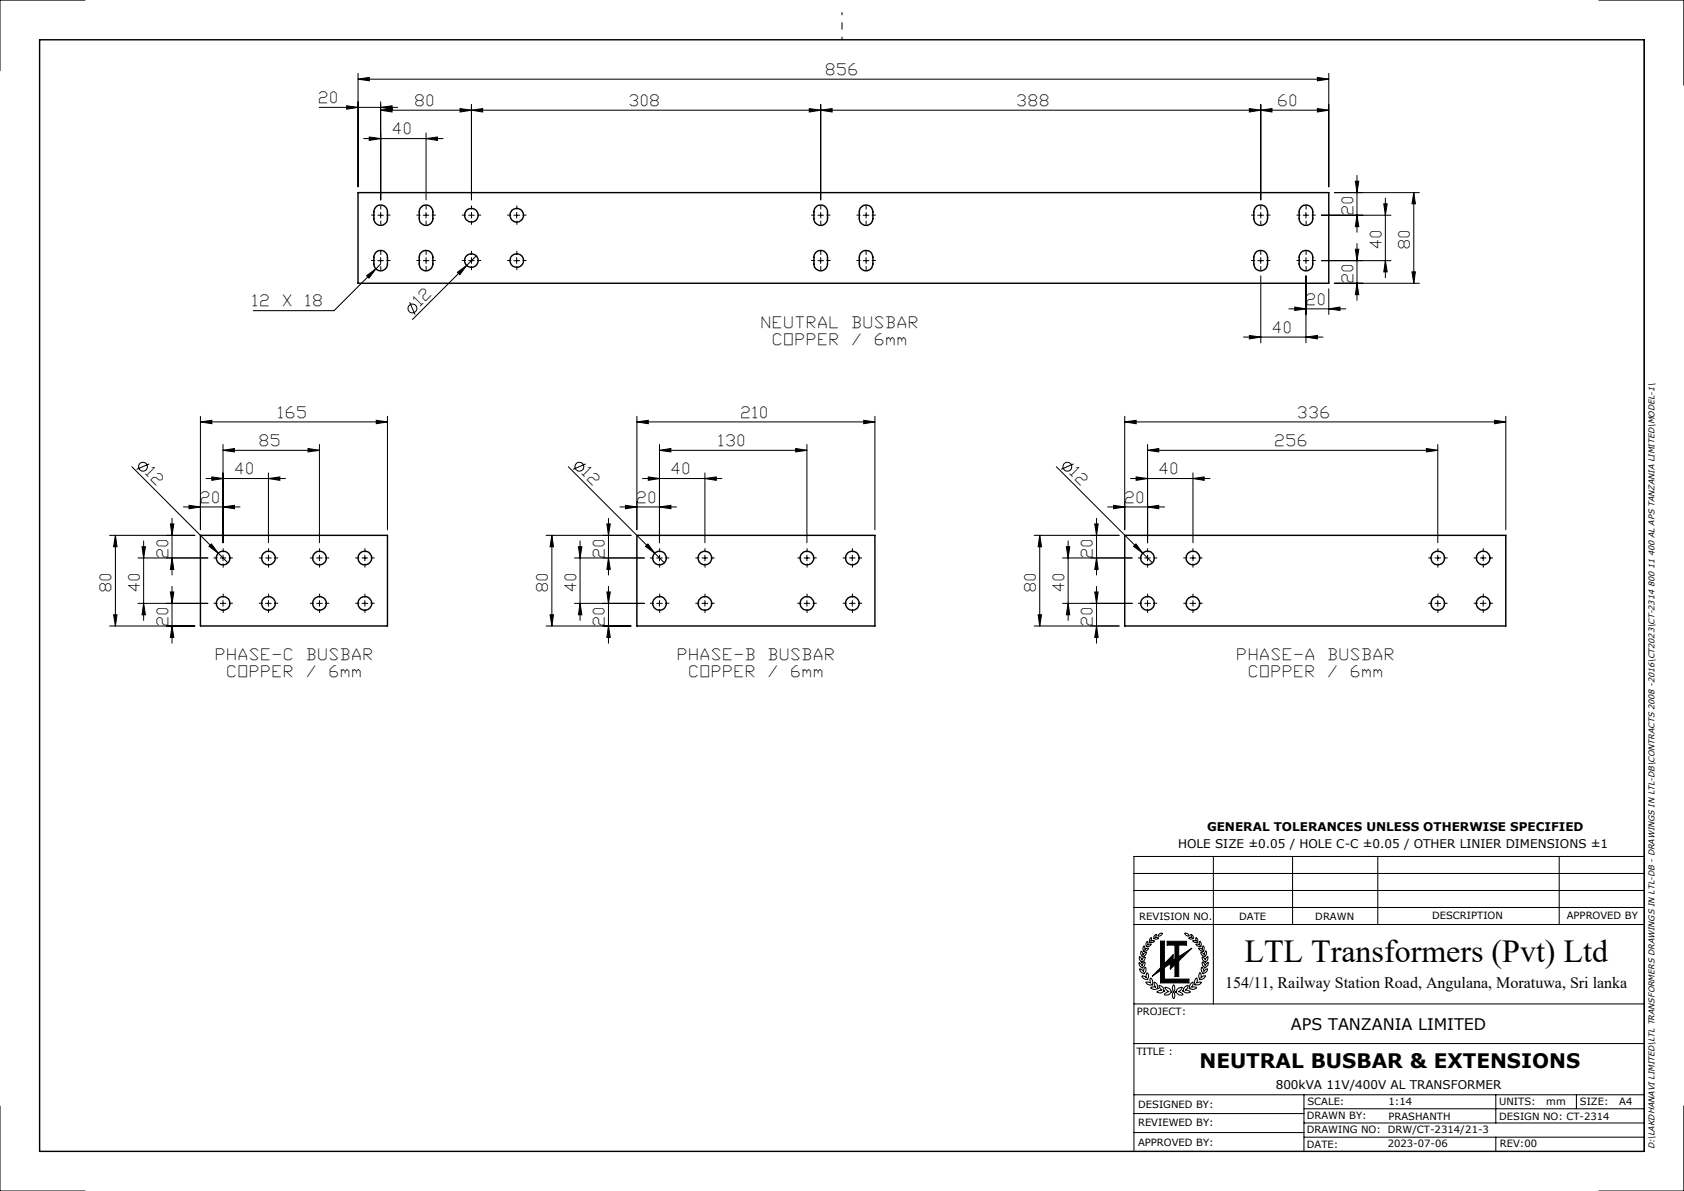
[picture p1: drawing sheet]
<svg xmlns="http://www.w3.org/2000/svg" width="297mm" height="210mm" viewBox="0 0 297 210" stroke-linecap="round" stroke-linejoin="round" font-family="sans-serif">
<g fill="none" stroke="#000" stroke-width=".25">
<path d="M7 7h283v196h-283zM63.1 34h171.3v15.9h-171.3zM66.3 36.5a1.19 1.19 0 0 1 1.3-.3 1.19 1.19 0 0 1 .7 1.2 2.1 2.1 0 0 1-.3 2 1.19 1.19 0 0 1-1.3 .3 1.19 1.19 0 0 1-.8-1.1 2.1 2.1 0 0 1 .4-2.1zM74.3 36.5a1.19 1.19 0 0 1 1.3-.3 1.19 1.19 0 0 1 .7 1.2 2.1 2.1 0 0 1-.3 2 1.19 1.19 0 0 1-1.3 .3 1.19 1.19 0 0 1-.8-1.1 2.1 2.1 0 0 1 .4-2.1zM143.9 36.5a1.19 1.19 0 0 1 1.3-.3 1.19 1.19 0 0 1 .7 1.2 2.1 2.1 0 0 1-.3 2 1.19 1.19 0 0 1-1.3 .3 1.19 1.19 0 0 1-.8-1.1 2.1 2.1 0 0 1 .4-2.1zM151.9 36.5a1.2 1.2 0 0 1 1.3-.3 1.2 1.2 0 0 1 .8 1.2 2.42 2.42 0 0 1-.4 2 1.19 1.19 0 0 1-1.3 .3 1.19 1.19 0 0 1-.7-1.1 2.1 2.1 0 0 1 .3-2.1zM221.5 36.5a1.22 1.22 0 0 1 1.3-.3 1.22 1.22 0 0 1 .8 1.2 2.42 2.42 0 0 1-.4 2 1.22 1.22 0 0 1-1.3 .3 1.22 1.22 0 0 1-.8-1.1 2.42 2.42 0 0 1 .4-2.1zM229.5 36.5a1.19 1.19 0 0 1 1.3-.3 1.19 1.19 0 0 1 .7 1.2 2.1 2.1 0 0 1-.3 2 1.19 1.19 0 0 1-1.3 .3 1.19 1.19 0 0 1-.8-1.1 2.1 2.1 0 0 1 .4-2.1zM66.3 44.5a1.19 1.19 0 0 1 1.3-.3 1.19 1.19 0 0 1 .7 1.2 2.21 2.21 0 0 1-.3 2 1.19 1.19 0 0 1-1.3 .3 1.19 1.19 0 0 1-.8-1.1 2.1 2.1 0 0 1 .4-2.1zM74.3 44.5a1.19 1.19 0 0 1 1.3-.3 1.19 1.19 0 0 1 .7 1.2 2.21 2.21 0 0 1-.3 2 1.19 1.19 0 0 1-1.3 .3 1.19 1.19 0 0 1-.8-1.1 2.1 2.1 0 0 1 .4-2.1zM143.9 44.5a1.19 1.19 0 0 1 1.3-.3 1.19 1.19 0 0 1 .7 1.2 2.21 2.21 0 0 1-.3 2 1.19 1.19 0 0 1-1.3 .3 1.19 1.19 0 0 1-.8-1.1 2.1 2.1 0 0 1 .4-2.1zM151.9 44.5a1.2 1.2 0 0 1 1.3-.2 1.2 1.2 0 0 1 .8 1.1 2.57 2.57 0 0 1-.4 2 1.19 1.19 0 0 1-1.3 .3 1.19 1.19 0 0 1-.7-1.1 2.1 2.1 0 0 1 .3-2.1z"/>
<path d="M221.5 44.5a1.22 1.22 0 0 1 1.3-.3 1.22 1.22 0 0 1 .8 1.2 2.57 2.57 0 0 1-.4 2 1.22 1.22 0 0 1-1.3 .3 1.22 1.22 0 0 1-.8-1.1 2.42 2.42 0 0 1 .4-2.1zM229.5 44.5a1.19 1.19 0 0 1 1.3-.3 1.19 1.19 0 0 1 .7 1.2 2.21 2.21 0 0 1-.3 2 1.19 1.19 0 0 1-1.3 .3 1.19 1.19 0 0 1-.8-1.1 2.1 2.1 0 0 1 .4-2.1zM35.3 94.4h33v16h-33zM112.3 94.4h42v16h-42zM198.4 94.4h67.2v16h-67.2z"/>
<circle cx="83.1" cy="38" r="1.2"/>
<circle cx="91.1" cy="38" r="1.2"/>
<circle cx="83.1" cy="46" r="1.19"/>
<circle cx="91.1" cy="46" r="1.19"/>
<circle cx="39.3" cy="98.4" r="1.19"/>
<circle cx="47.3" cy="98.4" r="1.2"/>
<circle cx="56.3" cy="98.4" r="1.2"/>
<circle cx="64.3" cy="98.4" r="1.2"/>
<circle cx="116.3" cy="98.4" r="1.2"/>
<circle cx="124.3" cy="98.4" r="1.2"/>
<circle cx="142.3" cy="98.4" r="1.2"/>
<circle cx="150.3" cy="98.4" r="1.2"/>
<circle cx="202.4" cy="98.4" r="1.2"/>
<circle cx="210.4" cy="98.4" r="1.2"/>
<circle cx="253.6" cy="98.4" r="1.2"/>
<circle cx="261.6" cy="98.4" r="1.2"/>
<circle cx="39.3" cy="106.4" r="1.19"/>
<circle cx="47.3" cy="106.4" r="1.2"/>
<circle cx="56.3" cy="106.4" r="1.2"/>
<circle cx="64.3" cy="106.4" r="1.2"/>
<circle cx="116.3" cy="106.4" r="1.2"/>
<circle cx="124.3" cy="106.4" r="1.2"/>
<circle cx="142.3" cy="106.4" r="1.2"/>
<circle cx="150.3" cy="106.4" r="1.2"/>
<circle cx="202.4" cy="106.4" r="1.2"/>
<circle cx="210.4" cy="106.4" r="1.2"/>
<circle cx="253.6" cy="106.4" r="1.2"/>
<circle cx="261.6" cy="106.4" r="1.2"/>
</g>
<g fill="none" stroke="#000" stroke-width=".18">
<path d="M15 0h-15v12.4M56.3 18.9h13.8M61.1 18.7l2 .2-2 .4zM63.1 14l2-.4v.6zM63.1 12.9v20M63.1 14h171.3M67.1 18.9l2-.2v.6zM67.1 19.4l2-.3v.6zM67.1 17.9v17.3M67.1 19.4h167.3M81.1 19.1l2 .3-2 .3zM83.1 19.4l2-.3v.6z"/>
<path d="M83.1 18.4v16.8M142.7 19.1l2 .3-2 .3zM144.7 19.4l2.1-.3v.6zM144.7 18.4v16.8M220.3 19.1l2.1 .3-2.1 .3zM222.4 19.4l1.9-.3v.6zM222.4 18.4v16.8M232.3 19.1l2.1 .3-2.1 .3zM232.3 13.6l2.1 .4-2.1 .2zM234.4 12.9v20M282 0h15v15M290 7v196"/>
<path d="M64.1 24.4h14M65.1 24.2l2 .2-2 .4zM66.6 38h1M67.1 37.5v.9M74.6 38h1M75.1 37.5v.9M75.1 24.4l2.1-.2v.6zM75.1 23.5v11.7M82.7 38h.9M83.1 37.5v.9M90.6 38h1.1M91.1 37.5v.9"/>
<path d="M144.3 38h.9M144.7 37.5v.9M152.2 38h1M152.8 37.5v.9M221.8 38h1M222.4 37.5v.9M229.8 38h1M230.3 37.5v.9M233 38h12.3M235.3 34h15M239 32h.6l-.3 2zM239.3 30.9v10"/>
<path d="M239.3 38l.3 2h-.6zM244.1 35.9h.6l-.4 2.1zM244.3 35v14M249.3 34v15.9M249.3 34l.3 1.9h-.6zM64.7 48.6l1.6-1.2-1.2 1.6zM66.6 46h1M67.1 46.6l-8.2 8.2h-14.2M67.1 45.4v1.1M72.2 53.3l1 2.2M74.6 46h1M75.1 45.4v1.1"/>
<path d="M80.7 48l1.6-1.2-1.2 1.6zM82.3 46.8l-9.6 9.5M82.7 46h.9M83.1 45.4v1.1M84 45.1l-1.7 1.7M90.6 46h1.1M91.1 45.4v1.1M144.3 46h.9M144.7 45.4v1.1M152.2 46h1M152.8 45.4v1.1M219.3 59.4h14"/>
<path d="M220.3 59.2l2.1 .2-2.1 .4zM221.8 46h1M222.4 48.6v11.9M222.4 45.4v1.1M227.3 54.5h10M228.4 54.1l1.9 .4-1.9 .2zM229.8 46h1M230.3 59.4l2-.2v.6zM230.3 48.6v11.9M230.3 45.4v1.1M233 46h12.3M234.4 54.5l1.9-.4v.6z"/>
<path d="M234.4 50.9v4.5M235.3 49.9h15M239 43.9h.6l-.3 2.1zM239.3 43v9.9M239.3 49.9l.3 2.1h-.6zM244.3 46l.4 1.9h-.6zM249 47.9h.6l-.3 2zM35.3 74.4l2.1-.3v.6zM35.3 73.4v20M35.3 74.4h33M39.3 79.4l2-.3v.6zM39.3 78.4v17.3"/>
<path d="M39.3 79.4h17M54.3 79.1l2 .3-2 .3zM56.3 78.4v17.3M66.4 74.1l1.9 .3-1.9 .3zM68.3 73.4v20M112.3 74.4l2-.3v.6zM112.3 74.4h42M112.3 73.4v20M116.3 79.4l2-.3v.6zM116.3 78.4v17.3M116.3 79.4h26M140.3 79.1l2 .3-2 .3z"/>
<path d="M142.3 78.4v17.3M152.3 74.1l2 .3-2 .3zM154.3 73.4v20M198.4 74.4l2-.3v.6zM198.4 73.4v20M198.4 74.4h67.2M202.4 79.4l2-.3v.6zM202.4 78.4v17.3M202.4 79.4h51.2M251.6 79.1l2 .3-2 .3zM253.6 78.4v17.3M263.6 74.1l2 .3-2 .3z"/>
<path d="M265.6 73.4v20M19.3 94.4h15.1M20.4 94.4v16M20.4 94.4l.2 2h-.6zM23.2 82.3l17 16.9M24.3 98.4h12.4M25 96.4h.6l-.3 2zM25.3 95.4v14M26.3 81.8l-2.2 1M30.1 92.4h.6l-.4 2zM30.3 98.4l.4 2h-.6zM30.3 91.4v10"/>
<path d="M32.3 89.4h10M33.3 89.1l2 .3-2 .3zM36.3 84.4h14M36.9 96.3l.4-.4 1.2 1.6zM37.4 84.1l1.9 .3-1.9 .3zM38.8 98.4h1M39.3 89.4l2-.3v.6zM39.3 97.9v1M46.8 98.4h1M47.3 84.4l2.1-.3v.6zM47.3 83.4v12.3M47.3 97.9v1"/>
<path d="M55.8 98.4h1M56.3 97.9v1M63.9 98.4h.9M64.3 97.9v1M96.3 94.4h15M97.3 94.4v16M97.3 94.4l.3 2h-.6zM100.2 82.3l17 16.9M101.3 98.4h12.3M102 96.4h.6l-.3 2zM102.3 95.4v14M103.3 81.8l-2.2 1"/>
<path d="M107 92.4h.6l-.3 2zM107.3 98.4l.3 2h-.6zM107.3 91.4v10M109.3 89.4h10M110.3 89.1l2 .3-2 .3zM113.3 84.4h14M113.8 96.3l.5-.4 1.2 1.6zM114.3 84.1l2 .3-2 .3zM115.8 98.4h1M116.3 89.4l2-.3v.6zM116.3 97.9v1M123.8 98.4h1"/>
<path d="M124.3 84.4l2-.3v.6zM124.3 83.4v12.3M124.3 97.9v1M141.8 98.4h1M142.3 97.9v1M149.8 98.4h1M150.3 97.9v1M182.4 94.4h15M183.4 94.4l.3 2h-.6zM183.4 94.4v16M186.3 82.3l15.2 15.2M187.4 98.4h12.3"/>
<path d="M188.1 96.4h.6l-.3 2zM188.4 95.4v14M189.3 81.8l-2.2 1M193.1 92.4h.6l-.3 2zM193.4 91.4v10M193.4 98.4l.3 2h-.6zM195.4 89.4h10M196.4 89.1l2 .3-2 .3zM199.4 84.4h14M199.9 96.3l.4-.4 1.2 1.6zM200.4 84.1l2 .3-2 .3zM201.5 97.5l1.7 1.7"/>
<path d="M201.9 98.4h1M202.4 89.4l2-.3v.6zM202.4 97.9v1M209.9 98.4h1M210.4 84.4l2-.3v.6zM210.4 83.4v12.3M210.4 97.9v1M253.1 98.4h1M253.6 97.9v1M261.1 98.4h1M261.6 97.9v1M19.3 110.4h15.1"/>
<path d="M20 108.4h.6l-.2 2zM24.3 106.4h12.4M25.3 106.4l.3 2h-.6zM30.1 104.4h.6l-.4 2zM30.3 110.4l.4 2h-.6zM30.3 103.4v10M38.8 106.4h1M39.3 105.9v1M46.8 106.4h1M47.3 105.9v1M55.8 106.4h1M56.3 105.9v1"/>
<path d="M63.9 106.4h.9M64.3 105.9v1M96.3 110.4h15M97 108.4h.6l-.3 2zM101.3 106.4h12.3M102.3 106.4l.3 2h-.6zM107 104.4h.6l-.3 2zM107.3 110.4l.3 2h-.6zM107.3 103.4v10M115.8 106.4h1M116.3 105.9v1M123.8 106.4h1"/>
<path d="M124.3 105.9v1M141.8 106.4h1M142.3 105.9v1M149.8 106.4h1M150.3 105.9v1M182.4 110.4h15M183.1 108.4h.6l-.3 2zM187.4 106.4h12.3M188.4 106.4l.3 2h-.6zM193.1 104.4h.6l-.3 2zM193.4 103.4v10M193.4 110.4l.3 2h-.6z"/>
<path d="M201.9 106.4h1M202.4 105.9v1M209.9 106.4h1M210.4 105.9v1M253.1 106.4h1M253.6 105.9v1M261.1 106.4h1M261.6 105.9v1M200 157h90M200 154h90M214 151v26M228 151v12"/>
<path d="M243 151v12M275 151v12M290 151h-90v52M200 177h90M200 163h90M200 160h90M200.9 169.7l.3 .2 .2 .4 .2-.5 .3-.2a.74 .74 0 0 1-.4 .9v.1a.82 .82 0 0 1-.6-.9zM201 168.7l.4 .6 .2-.4 .4-.2a.65 .65 0 0 1-.6 .8l.1 .1a.77 .77 0 0 1-.5-.9zM201 170.8l.4 .2 .3 .3v-.1a.51 .51 0 0 1 .4-.6v.1a.92 .92 0 0 1-.3 1l-.1-.1a.73 .73 0 0 1-.7-.8zM201.3 167.7l.3 .7 .2-.3 .4-.2a.91 .91 0 0 1-.8 .8l-.2-.5zM201.4 172.1h.4l.4 .3v-.8a.45 .45 0 0 1 .4 .6l-.2 .4v.1a.89 .89 0 0 1-1-.6zM201.8 166.7l.1 .3v.5l.7-.3a.79 .79 0 0 1-.9 .5 .82 .82 0 0 1 .1-1z"/>
<path d="M202.1 173.2h.4l.5 .1-.1-.1a.58 .58 0 0 1 .1-.7 1.07 1.07 0 0 1 .2 1.2l-.1-.1a.78 .78 0 0 1-1-.4zM202.3 166l.2 .2-.1 .4 .6-.1a.67 .67 0 0 1-.8 .4 .81 .81 0 0 1 .1-.9zM202.8 166.1v.1a.65 .65 0 0 1 .3-.9l-.1 .7 .6-.1a.45 .45 0 0 1-.8 .2M203.6 173.1a.88 .88 0 0 1 .5 1.1h.2a.93 .93 0 0 1-1.4 0l.4-.2 .6 .1a1.01 1.01 0 0 1-.3-1zM203.7 164.9l.2-.2-.2 .6 .7 .1a.57 .57 0 0 1-.9 0v-.3zM204.3 164.8l.3-.2h.4a.68 .68 0 0 1-.8 .4zM204.4 173.7a.84 .84 0 0 1 .8 1h.2a.99 .99 0 0 1-1.4 .2l.5-.2 .5-.1a.95 .95 0 0 1-.6-.9zM204.7 165.9h.7v4l1.5-1.6v1l.3-.2v-2.5h-1.4v-.6h3.5v.6h-1.4v2.1l2.3-1.5-2.3 2.2v2.8h-.7v-2.1l-.8 .8v-1l-1 .7v2h4.3v.7h-5v-2.2l-1.5 1 1.5-1.5zM205.4 174.1a.96 .96 0 0 1 1.1 .7h.2a1.08 1.08 0 0 1-1.4 .6l.6-.5h.3l-.5-.4zM207 173.6a1 1 0 0 1 0 1.3 .99 .99 0 0 1 0-1.3zM207 174.9a1 1 0 0 1 0 1.2 .99 .99 0 0 1 0-1.2zM207.6 174.4l.9-.3a1.11 1.11 0 0 1-.7 .8l.5 .1 .4 .4a1.08 1.08 0 0 1-1.4-.6h.2z"/>
<path d="M208.9 164.6a.63 .63 0 0 1 .8 .5l-.5-.1zM209.1 173.9l.5-.2a.95 .95 0 0 1-.6 .9l.7 .1 .3 .2a.87 .87 0 0 1-1.3-.1h-.1v-.1l.1-.1 .1-.3zM210 164.7a.6 .6 0 0 1 .4 .8v-.1a.54 .54 0 0 1-.8 0l.4-.1h.3zM210 173.5l.3-.3a.61 .61 0 0 1-.2 .9l.6-.1 .4 .2a1.03 1.03 0 0 1-1.4 0h.2l-.1-.3zM210.9 172.6l.2-.2 .1 .5-.2 .4 .5-.1h.4a.94 .94 0 0 1-1.2 .4v-.5zM210.9 166.5h.4l.3 .1v-.7a.71 .71 0 0 1 .1 1v-.1a.62 .62 0 0 1-.8-.3zM211.1 166.1l.1 .1a.56 .56 0 0 0-.3-.8l.1 .5h-.7a.62 .62 0 0 0 .8 .2M211.4 167.2h.4l.3 .3 .1-.8a.74 .74 0 0 1 0 1.1l-.1-.1a.64 .64 0 0 1-.7-.5zM211.6 171.5h.1l.1 .4v.5l.4-.3 .4-.1a.89 .89 0 0 1-1.1 .7l.1-.1-.1-.1-.1-.5zM211.8 167.9l.3 .1 .3 .3 .3-.7a.82 .82 0 0 1-.3 1.1v-.1a.63 .63 0 0 1-.6-.7zM211.9 170.5l.3 .4 .1 .4 .3-.3 .4-.2a.81 .81 0 0 1-.9 .8 1.03 1.03 0 0 1-.2-1.1zM212 168.7l.4 .3 .1 .3 .5-.6a.77 .77 0 0 1-.5 .9v-.1a.67 .67 0 0 1-.5-.8z"/>
<path d="M212.1 169.6l.3 .4 .1 .3 .6-.6a.82 .82 0 0 1-.7 .9v-.1a.69 .69 0 0 1-.3-.9zM0 195v15h15M200 196.3h30M200 199.7h30M200 193h90M200 184h90M230 198h60M230 193v10M230 195.5h60M263.8 193v5M278 193v2.5M297 195v15h-15"/>
<path d="M230 200.5h60M263.8 200.5v2.5"/>
<circle cx="72.7" cy="54.4" r=".78"/>
<circle cx="25.2" cy="82.3" r=".78"/>
<circle cx="102.2" cy="82.3" r=".78"/>
<circle cx="188.3" cy="82.3" r=".78"/>
</g>
<path d="M148.5 7v-4.8" fill="none" stroke="#000" stroke-width=".18" stroke-dasharray="15.2 1.3 1.3 1.3" stroke-dashoffset="14.7" stroke-linecap="butt"/>
<path d="M204.7 165.9h.7v4l1.5-1.6v1l.3-.2v-2.5h-1.4v-.6h3.5v.6h-1.4v2.1l2.3-1.5-2.3 2.2v2.8h-.7v-2.1l-.8 .8v-1l-1 .7v2h4.3v.7h-5v-2.2l-1.5 1 1.5-1.5z" fill-rule="evenodd" fill="#000"/>
<g fill="none" stroke="#000" stroke-width=".18" stroke-dasharray="15.2 1.3 1.3 1.3" stroke-linecap="butt">
<path d="M66.2 37.9h-.7M67.2 36.9v-.7M67.2 38.9v.7M68.2 37.9h.7M74.2 37.9h-.7M75.2 36.9v-.7M75.2 38.9v.7M76.2 37.9h.7M82.2 37.9h-.7M83.2 36.9v-.7M83.2 38.9v.7M84.2 37.9h.7"/>
<path d="M90.2 37.9h-.7M91.2 36.9v-.7M91.2 38.9v.7M92.2 37.9h.7M143.8 37.9h-.7M144.8 36.9v-.7M144.8 38.9v.7M145.8 37.9h.7M151.8 37.9h-.7M152.8 36.9v-.7M152.8 38.9v.7M153.8 37.9h.7"/>
<path d="M221.4 37.9h-.7M222.4 36.9v-.7M222.4 38.9v.7M223.4 37.9h.7M229.4 37.9h-.7M230.4 36.9v-.7M230.4 38.9v.7M231.4 37.9h.7M66.2 45.9h-.7M67.2 44.9v-.7M67.2 46.9v.7M68.2 45.9h.7"/>
<path d="M74.2 45.9h-.7M75.2 44.9v-.7M75.2 46.9v.7M76.2 45.9h.7M82.2 45.9h-.7M83.2 44.9v-.7M83.2 46.9v.7M84.2 45.9h.7M90.2 45.9h-.7M91.2 44.9v-.7M91.2 46.9v.7M92.2 45.9h.7"/>
<path d="M143.8 45.9h-.7M144.8 44.9v-.7M144.8 46.9v.7M145.8 45.9h.7M151.8 45.9h-.7M152.8 44.9v-.7M152.8 46.9v.7M153.8 45.9h.7M221.4 45.9h-.7M222.4 44.9v-.7M222.4 46.9v.7M223.4 45.9h.7"/>
<path d="M229.4 45.9h-.7M230.4 44.9v-.7M230.4 46.9v.7M231.4 45.9h.7M38.4 98.4h-.7M39.4 97.4v-.7M39.4 99.4v.7M40.4 98.4h.7M46.4 98.4h-.7M47.4 97.4v-.7M47.4 99.4v.7M48.4 98.4h.7"/>
<path d="M55.4 98.4h-.7M56.4 97.4v-.7M56.4 99.4v.7M57.4 98.4h.7M63.4 98.4h-.7M64.4 97.4v-.7M64.4 99.4v.7M65.4 98.4h.7M115.3 98.4h-.7M116.3 97.4v-.7M116.3 99.4v.7M117.3 98.4h.7"/>
<path d="M123.3 98.4h-.7M124.3 97.4v-.7M124.3 99.4v.7M125.3 98.4h.7M141.3 98.4h-.7M142.3 97.4v-.7M142.3 99.4v.7M143.3 98.4h.7M149.3 98.4h-.7M150.3 97.4v-.7M150.3 99.4v.7M151.3 98.4h.7"/>
<path d="M201.4 98.4h-.7M202.4 97.4v-.7M202.4 99.4v.7M203.4 98.4h.7M209.4 98.4h-.7M210.4 97.4v-.7M210.4 99.4v.7M211.4 98.4h.7M252.6 98.4h-.7M253.6 97.4v-.7M253.6 99.4v.7M254.6 98.4h.7"/>
<path d="M260.6 98.4h-.7M261.6 97.4v-.7M261.6 99.4v.7M262.6 98.4h.7M38.4 106.4h-.7M39.4 105.4v-.7M39.4 107.4v.7M40.4 106.4h.7M46.4 106.4h-.7M47.4 105.4v-.7M47.4 107.4v.7M48.4 106.4h.7"/>
<path d="M55.4 106.4h-.7M56.4 105.4v-.7M56.4 107.4v.7M57.4 106.4h.7M63.4 106.4h-.7M64.4 105.4v-.7M64.4 107.4v.7M65.4 106.4h.7M115.3 106.4h-.7M116.3 105.4v-.7M116.3 107.4v.7M117.3 106.4h.7"/>
<path d="M123.3 106.4h-.7M124.3 105.4v-.7M124.3 107.4v.7M125.3 106.4h.7M141.3 106.4h-.7M142.3 105.4v-.7M142.3 107.4v.7M143.3 106.4h.7M149.3 106.4h-.7M150.3 105.4v-.7M150.3 107.4v.7M151.3 106.4h.7"/>
<path d="M201.4 106.4h-.7M202.4 105.4v-.7M202.4 107.4v.7M203.4 106.4h.7M209.4 106.4h-.7M210.4 105.4v-.7M210.4 107.4v.7M211.4 106.4h.7M252.6 106.4h-.7M253.6 105.4v-.7M253.6 107.4v.7M254.6 106.4h.7"/>
<path d="M260.6 106.4h-.7M261.6 105.4v-.7M261.6 107.4v.7M262.6 106.4h.7"/>
</g>
<g fill="#000">
<path d="M64.7 48.6l1.6-1.2-1.2 1.6zM80.7 48l1.6-1.2-1.2 1.6zM36.9 96.3l.4-.4 1.2 1.6zM113.8 96.3l.5-.4 1.2 1.6zM199.9 96.3l.4-.4 1.2 1.6z"/>
<path d="M61.1 18.7l2 .2-2 .4zM67.1 18.9l2-.2v.6zM65.1 24.2l2 .2-2 .4zM75.1 24.4l2.1-.2v.6zM67.1 19.4l2-.3v.6zM81.1 19.1l2 .3-2 .3zM83.1 19.4l2-.3v.6zM142.7 19.1l2 .3-2 .3zM144.7 19.4l2.1-.3v.6zM220.3 19.1l2.1 .3-2.1 .3zM222.4 19.4l1.9-.3v.6zM232.3 19.1l2.1 .3-2.1 .3zM220.3 59.2l2.1 .2-2.1 .4zM230.3 59.4l2-.2v.6zM63.1 14l2-.4v.6zM232.3 13.6l2.1 .4-2.1 .2zM228.4 54.1l1.9 .4-1.9 .2zM234.4 54.5l1.9-.4v.6zM37.4 84.1l1.9 .3-1.9 .3zM47.3 84.4l2.1-.3v.6zM39.3 79.4l2-.3v.6zM54.3 79.1l2 .3-2 .3zM114.3 84.1l2 .3-2 .3zM124.3 84.4l2-.3v.6zM116.3 79.4l2-.3v.6zM140.3 79.1l2 .3-2 .3zM200.4 84.1l2 .3-2 .3zM210.4 84.4l2-.3v.6zM202.4 79.4l2-.3v.6zM251.6 79.1l2 .3-2 .3z"/>
<path d="M249.3 34l.3 1.9h-.6zM249 47.9h.6l-.3 2zM239 43.9h.6l-.3 2.1zM239.3 49.9l.3 2.1h-.6zM20.4 94.4l.2 2h-.6zM20 108.4h.6l-.2 2zM25 96.4h.6l-.3 2zM25.3 106.4l.3 2h-.6zM30.1 104.4h.6l-.4 2zM30.3 110.4l.4 2h-.6zM97.3 94.4l.3 2h-.6zM97 108.4h.6l-.3 2zM102 96.4h.6l-.3 2zM102.3 106.4l.3 2h-.6zM107 104.4h.6l-.3 2zM107.3 110.4l.3 2h-.6zM188.1 96.4h.6l-.3 2zM188.4 106.4l.3 2h-.6zM193.1 104.4h.6l-.3 2zM193.4 110.4l.3 2h-.6z"/>
<path d="M244.3 46l.4 1.9h-.6zM244.1 35.9h.6l-.4 2.1zM239.3 38l.3 2h-.6zM239 32h.6l-.3 2z"/>
<path d="M66.4 74.1l1.9 .3-1.9 .3zM35.3 74.4l2.1-.3v.6zM152.3 74.1l2 .3-2 .3zM112.3 74.4l2-.3v.6zM263.6 74.1l2 .3-2 .3zM198.4 74.4l2-.3v.6z"/>
<path d="M30.3 98.4l.4 2h-.6zM30.1 92.4h.6l-.4 2zM107.3 98.4l.3 2h-.6zM107 92.4h.6l-.3 2zM193.4 98.4l.3 2h-.6zM193.1 92.4h.6l-.3 2z"/>
<path d="M33.3 89.1l2 .3-2 .3zM39.3 89.4l2-.3v.6z"/>
<path d="M110.3 89.1l2 .3-2 .3zM116.3 89.4l2-.3v.6z"/>
<path d="M183.4 94.4l.3 2h-.6zM183.1 108.4h.6l-.3 2z"/>
<path d="M196.4 89.1l2 .3-2 .3zM202.4 89.4l2-.3v.6z"/>
</g>
<text font-size="5.6" x="219.5" y="169.6">LTL Transformers (Pvt) Ltd</text>
<text font-size="3.5" x="211.5" y="188.4">NEUTRAL BUSBAR &amp; EXTENSIONS</text>
<g font-size="2.8">
<text x="216.1" y="174.1">154/11, Railway Station Road, Angulana, Moratuwa, Sri lanka</text>
<text x="227.7" y="181.6">APS TANZANIA LIMITED</text>
</g>
<g font-size="2.7">
<text x="145.8" y="13.2">856</text>
<text x="56.3" y="18.2">20</text>
<text x="69.3" y="23.7">40</text>
<text x="73.3" y="18.7">80</text>
<text x="111.1" y="18.7">308</text>
<text x="179.5" y="18.7">388</text>
<text x="225.6" y="18.7">60</text>
<text x="238.6" y="37.8" transform="rotate(-90 238.6 37.8)">20</text>
<text x="243.6" y="43.8" transform="rotate(-90 243.6 43.8)">40</text>
<text x="248.6" y="43.8" transform="rotate(-90 248.6 43.8)">80</text>
<text x="74.1" y="53.9" transform="rotate(-45 74.1 53.9)">12</text>
<text x="230.5" y="53.7">20</text>
<text x="238.6" y="49.8" transform="rotate(-90 238.6 49.8)">20</text>
<text x="44.7" y="54">12</text>
<text x="50" y="54">X</text>
<text x="54" y="54">18</text>
<text x="134.4" y="57.8">NEUTRAL</text>
<text x="150.4" y="57.8">BUSBAR</text>
<text x="224.5" y="58.7">40</text>
<text x="136.4" y="60.8">COPPER</text>
<text x="150.4" y="60.8">/</text>
<text x="154.4" y="60.8">6mm</text>
<text x="49.2" y="73.6">165</text>
<text x="130.8" y="73.6">210</text>
<text x="229" y="73.6">336</text>
<text x="25.7" y="83.7" transform="rotate(45 25.7 83.7)">12</text>
<text x="41.5" y="83.6">40</text>
<text x="45.9" y="78.6">85</text>
<text x="102.6" y="83.7" transform="rotate(45 102.6 83.7)">12</text>
<text x="118.5" y="83.6">40</text>
<text x="126.8" y="78.6">130</text>
<text x="188.7" y="83.7" transform="rotate(45 188.7 83.7)">12</text>
<text x="204.6" y="83.6">40</text>
<text x="225" y="78.6">256</text>
<text x="35.5" y="88.6">20</text>
<text x="112.5" y="88.6">20</text>
<text x="198.6" y="88.6">20</text>
<text x="29.6" y="98.2" transform="rotate(-90 29.6 98.2)">20</text>
<text x="106.6" y="98.2" transform="rotate(-90 106.6 98.2)">20</text>
<text x="192.7" y="98.2" transform="rotate(-90 192.7 98.2)">20</text>
<text x="19.6" y="104.2" transform="rotate(-90 19.6 104.2)">80</text>
<text x="24.6" y="104.2" transform="rotate(-90 24.6 104.2)">40</text>
<text x="96.6" y="104.2" transform="rotate(-90 96.6 104.2)">80</text>
<text x="101.6" y="104.2" transform="rotate(-90 101.6 104.2)">40</text>
<text x="182.7" y="104.2" transform="rotate(-90 182.7 104.2)">80</text>
<text x="187.7" y="104.2" transform="rotate(-90 187.7 104.2)">40</text>
<text x="29.6" y="110.2" transform="rotate(-90 29.6 110.2)">20</text>
<text x="106.6" y="110.2" transform="rotate(-90 106.6 110.2)">20</text>
<text x="192.7" y="110.2" transform="rotate(-90 192.7 110.2)">20</text>
<text x="38.2" y="116.4">PHASE-C</text>
<text x="40.2" y="119.4">COPPER</text>
<text x="54.2" y="119.4">/</text>
<text x="54.2" y="116.4">BUSBAR</text>
<text x="58.2" y="119.4">6mm</text>
<text x="119.7" y="116.4">PHASE-B</text>
<text x="121.7" y="119.4">COPPER</text>
<text x="135.7" y="119.4">/</text>
<text x="135.7" y="116.4">BUSBAR</text>
<text x="139.7" y="119.4">6mm</text>
<text x="218.3" y="116.4">PHASE-A</text>
<text x="220.3" y="119.4">COPPER</text>
<text x="234.3" y="119.4">/</text>
<text x="234.3" y="116.4">BUSBAR</text>
<text x="238.3" y="119.4">6mm</text>
</g>
<g font-size="2.1">
<text x="207.8" y="149.6">HOLE SIZE ±0.05 / HOLE C-C ±0.05 / OTHER LINIER DIMENSIONS ±1</text>
<text x="212.9" y="146.4">GENERAL TOLERANCES UNLESS OTHERWISE SPECIFIED</text>
<text x="225" y="191.9">800kVA 11V/400V AL TRANSFORMER</text>
</g>
<g font-size="1.8">
<text x="200.9" y="162.1">REVISION NO.</text>
<text x="218.6" y="162.1">DATE</text>
<text x="232" y="162.1">DRAWN</text>
<text x="252.6" y="162.1">DESCRIPTION</text>
<text x="276.3" y="162.1">APPROVED BY</text>
<text x="200.5" y="179">PROJECT:</text>
<text x="200.4" y="186">TITLE :</text>
<text x="200.7" y="195.4">DESIGNED BY:</text>
<text x="230.5" y="197.4">DRAWN BY:</text>
<text x="230.6" y="194.9">SCALE:</text>
<text x="244.9" y="197.5">PRASHANTH</text>
<text x="244.9" y="194.9">1:14</text>
<text x="264.4" y="197.4">DESIGN NO: CT-2314</text>
<text x="264.4" y="194.9">UNITS:</text>
<text x="272.7" y="194.9">mm</text>
<text x="278.6" y="194.9">SIZE:</text>
<text x="285.6" y="194.9">A4</text>
<text x="200.7" y="202">APPROVED BY:</text>
<text x="200.7" y="198.6">REVIEWED BY:</text>
<text x="230.5" y="199.9">DRAWING NO: DRW/CT-2314/21-3</text>
<text x="230.5" y="202.4">DATE:</text>
<text x="244.8" y="202.3">2023-07-06</text>
<text x="264.5" y="202.3">REV:00</text>
</g>
<text font-size="1.5" x="291.8" y="202.7" transform="rotate(-90 291.8 202.7)">D:\LAKDHANAVI LIMITED\LTL TRANSFORMERS DRAWINGS IN LTL-DB - DRAWINGS IN LTL-DB\CONTRACTS 2008 -2016\CT2023\CT-2314 800 11 400 AL APS TANZANIA LIMITED\MODEL-1\</text>
</svg>
